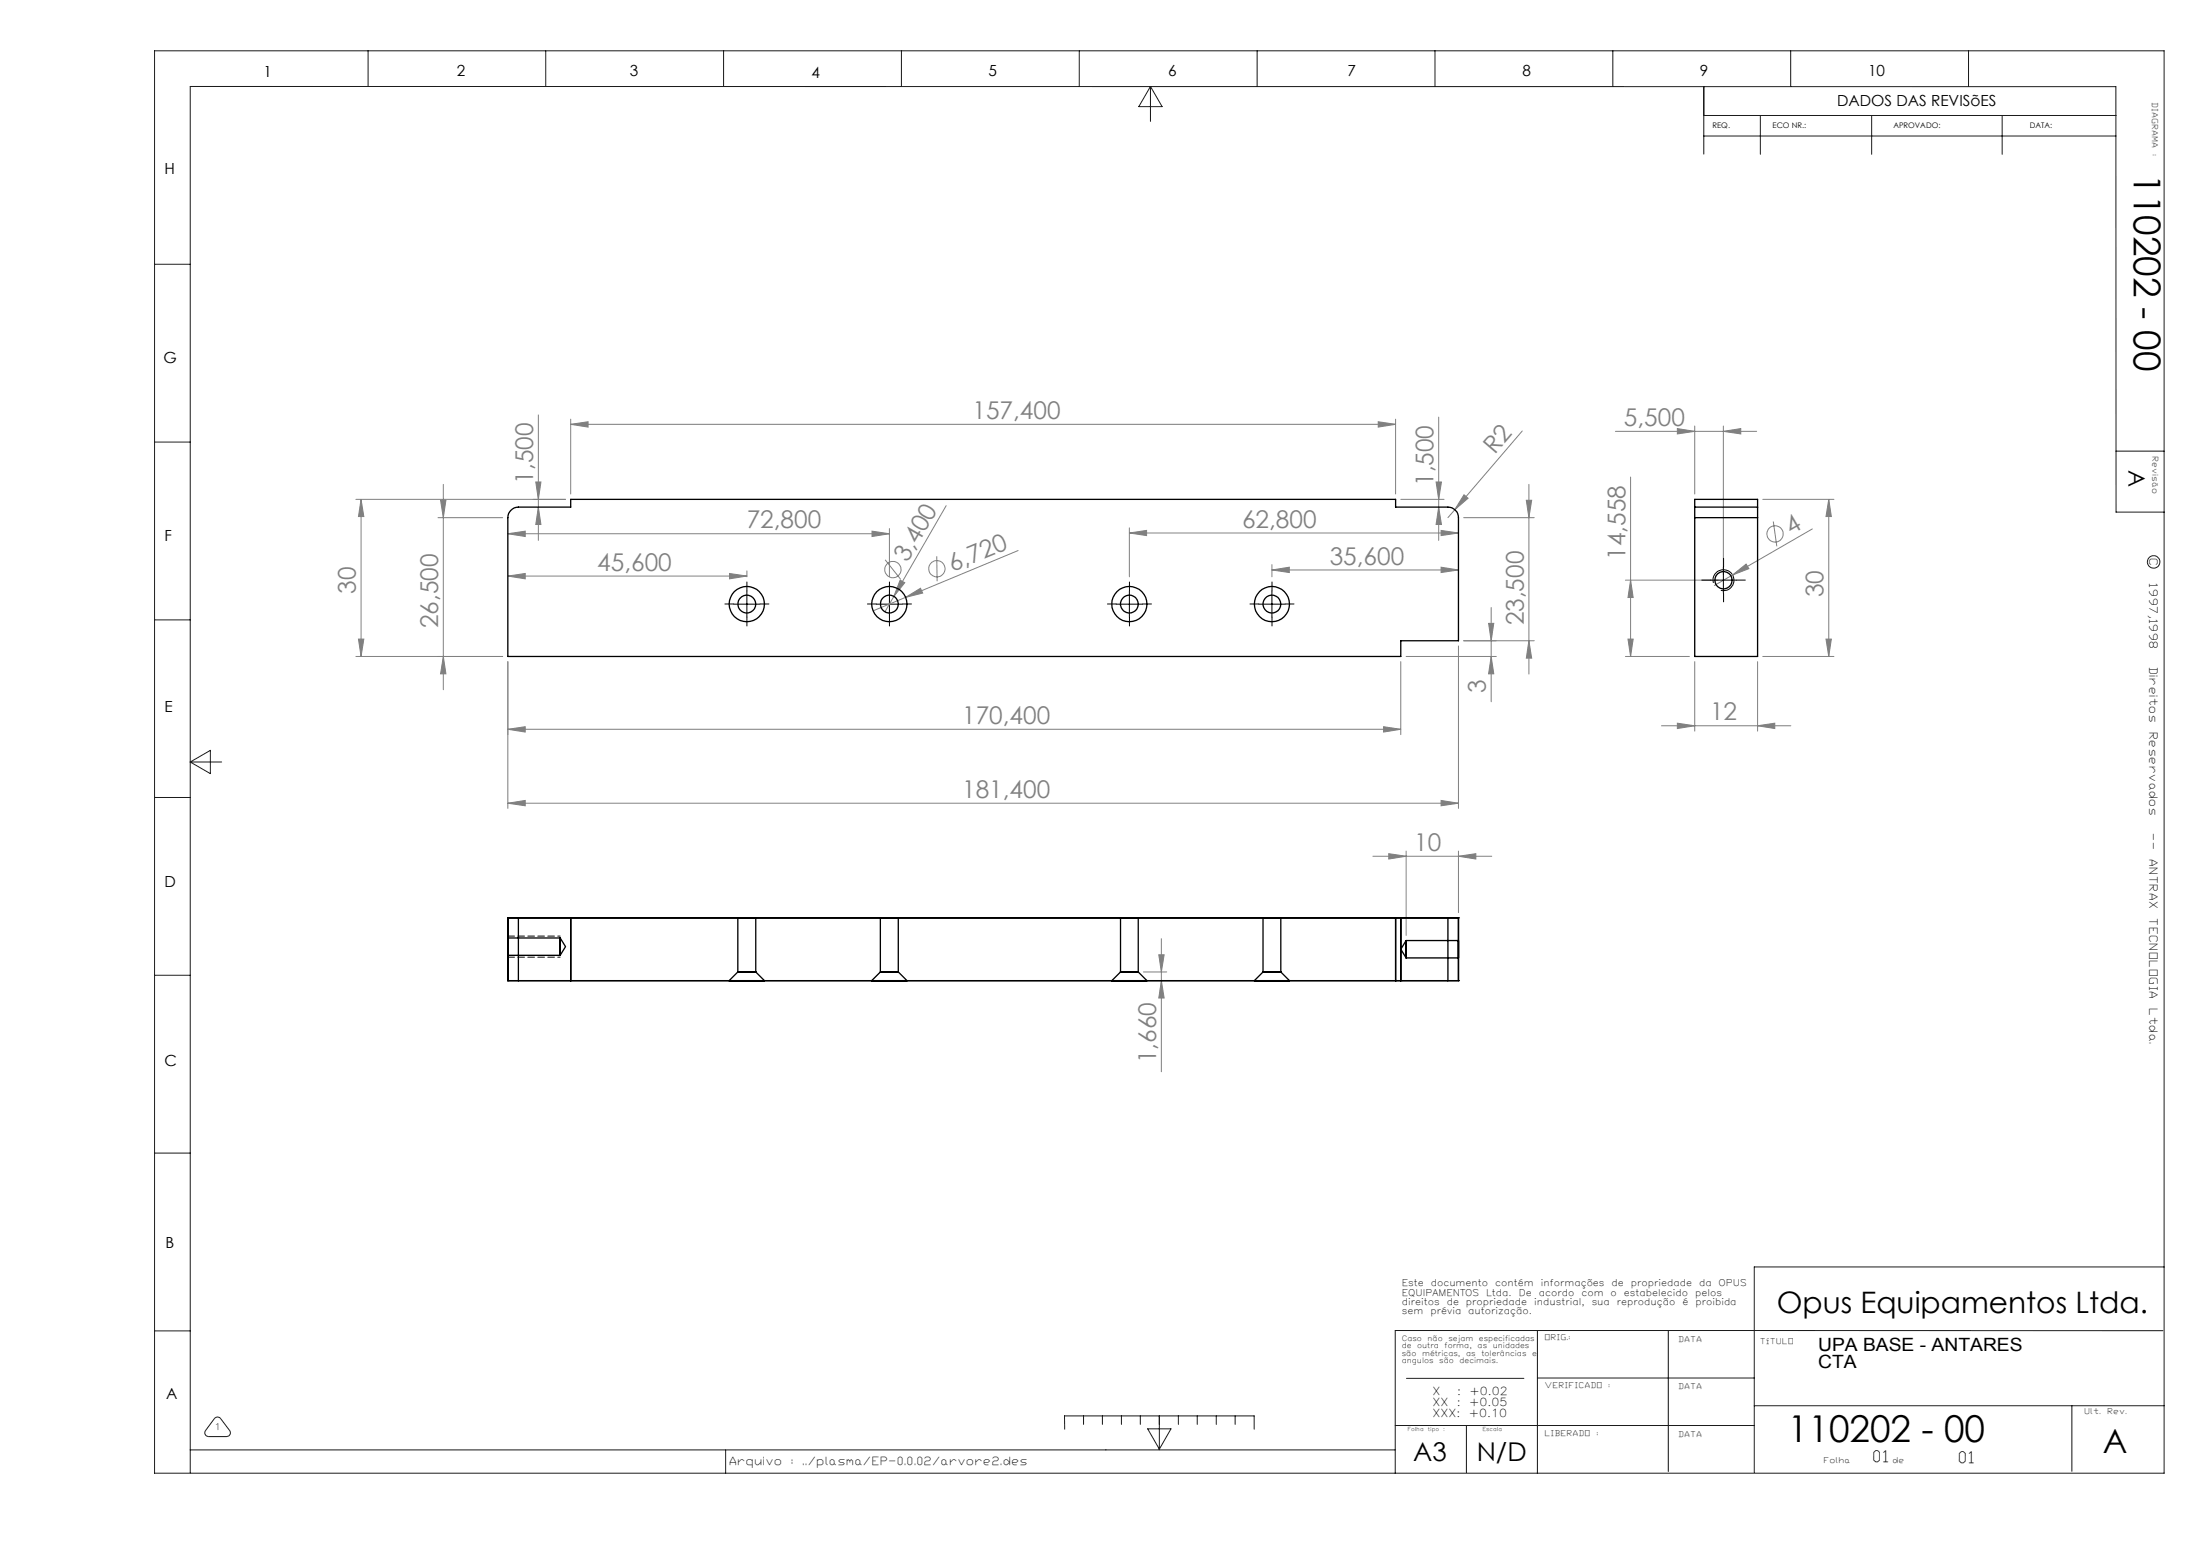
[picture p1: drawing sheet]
<svg xmlns="http://www.w3.org/2000/svg" width="420mm" height="297mm" viewBox="0 0 420 297" stroke-linecap="round" stroke-linejoin="round" font-family="sans-serif">
<g fill="none" stroke="#808080" stroke-width=".19">
<path d="M102.7 79.2v23.9M274.5 79.6v23.5M67.9 95.3h40M68.9 95.3l.5 3.3h-1zM68.9 95.3v30M83.6 98.8h12.3M84.1 95.5h1l-.5 3.3zM84.6 92.5v39.2M102.2 92h1l-.5 3.3zM102.7 96.8l.5 3.3h-1zM108.9 81l3.3-.5v1zM108.9 80v14.3"/>
<path d="M108.9 81h157.4M180.6 96.5l-10 17.3M263 80.5l3.3 .5-3.3 .5zM266.3 80v14.3M267.3 95.3h8.3M274 92h1.1l-.6 3.3zM274.5 96.8l.6 3.3h-1.1zM279.3 98.8h13.5M279.4 94.4l.7 .7-2.5 2.2zM290.5 82.3l-14.2 16.5M291.3 95.5h1l-.6 3.3zM291.7 92.5v36.2"/>
<path d="M308.3 82.3h26.9M311.1 91v34.3M320.1 81.8l3.3 .5-3.3 .5zM323.4 81.3v13M328.9 82.3l3.3-.5v1zM328.9 81.3v28.4M336.4 95.3h13.6M338.4 99.6l.7 4.7M349 95.3l.5 3.3h-1.1zM349 95.3v30M96.9 110l3.3-.5v1zM96.9 101.9l3.3-.5v1z"/>
<path d="M96.9 110h45.6M96.9 101.9h72.8M139.2 109.5l3.3 .5-3.3 .5zM142.5 109v1.1M166.4 101.4l3.3 .5-3.3 .5zM168.9 106.9l3 3.7M169.7 100.9v9.2M170.6 113.8l-1.7 3M171.8 110.7l.8 .5-2 2.6zM172.8 114l2.8-1.7 .5 .9zM172.8 114l-6.2 2.6M178.8 106.2v4.7"/>
<path d="M194.3 105.1l-21.5 8.9M215.5 101.7l3.3-.5v1zM215.5 100.7v9.4M215.5 101.7h62.8M242.7 108.8l3.3-.5v1zM242.7 107.8v2.3M242.7 108.8h35.6M275 101.2l3.3 .5-3.3 .5zM275 108.3l3.3 .5-3.3 .5zM284.1 119h.9l-.4 3.3zM284.6 116v17.9M310.2 110.7h17.7"/>
<path d="M311.1 110.7l.5 3.3h-.9zM330.6 109.7l2.6-2 .5 .8zM330.6 109.7l-3.5 2.1M345.8 101l-15.2 8.7M67.9 125.3h28M68.4 122h1l-.5 3.3zM84.6 125.3l.5 3.3h-1zM96.9 139.2l3.3-.5v1zM96.9 126.3v28M96.9 139.2h170.4M264 138.7l3.3 .5-3.3 .5zM267.3 126.3v13.9"/>
<path d="M268.3 125.3h17.2M278.3 123.3v31M279.3 122.3h13.5M284.6 125.3l.4 3.3h-.9zM291.7 122.3l.6 3.3h-1zM310.2 125.3h12.2M310.7 122h.9l-.5 3.3zM317 138.5h24.7M320.1 138l3.3 .5-3.3 .6zM323.4 126.3v13.3M335.4 138.5l3.3-.5v1.1zM335.4 126.3v13.3"/>
<path d="M336.4 125.3h13.6M348.4 122h1.1l-.5 3.3zM96.9 153.3l3.3-.5v1zM96.9 153.3h181.4M275 152.8l3.3 .5-3.3 .5zM221.6 179.2v25.4M262 163.4h22.7M265 162.9l3.3 .5-3.3 .6zM268.3 162.5v16M278.3 163.4l3.3-.5v1.1zM278.3 162.5v11.7M218.2 185.5h4.4"/>
<path d="M221.1 182.2h1l-.5 3.3zM221.6 187.2l.5 3.3h-1z"/>
<circle cx="170.4" cy="108.7" r="1.56"/>
<circle cx="178.8" cy="108.6" r="1.56"/>
<circle cx="338.7" cy="101.9" r="1.56"/>
</g>
<g fill="none" stroke="#191924" stroke-width=".19">
<path d="M29.5 9.7h383.5v271.5h-383.5zM70.2 9.7v6.8M104.1 9.7v6.8M138.1 9.7v6.8M172 9.7v6.8M206 9.7v6.8M219.5 16.5v6.7M219.5 16.5l2.3 3.9h-4.5zM239.9 9.7v6.8M273.8 9.7v6.8M307.8 9.7v6.8M325.1 16.5v12.9"/>
<path d="M341.7 9.7v6.8M375.6 9.7v6.8M325.1 22h78.7M325.1 26h78.7M335.9 22v7.5M357.2 22v7.5M382.1 22v7.5M29.5 50.4h6.8M29.5 84.4h6.8M403.8 86.1h9.2M413 97.8h-9.2v-81.3h-367.5v264.6M29.5 118.3h6.8"/>
<path d="M29.5 152.2h6.8M36.3 145.4h6M36.3 145.4l3.8-2.2v4.5zM29.5 186.2h6.8M29.5 220.1h6.8M29.5 254h6.8M293.4 254v27.2M318.3 254v26.9M412.7 254h-146.5v27.2M413 241.8h-78.2v39.3M36.3 276.8h229.9M40.9 270.8a.74 .74 0 0 1 1.2 0l1.7 2.2a.72 .72 0 0 1 .1 .8 .72 .72 0 0 1-.6 .4h-3.5a.73 .73 0 0 1-.6-1.2z"/>
<path d="M138.5 276.8v4.4M203.2 272.8l-.1-2.5h36.2v2.5M206.8 270.3v1.6M210.4 270.3v1.6M214 270.3v1.6M217.6 270.3v1.6M219 272.7h4.4l-2.2 3.9zM221.2 270.3v6.4M224.9 270.3v1.6M228.5 270.3v1.6M232.1 270.3v1.6M235.7 270.3v1.6"/>
<path d="M266.2 272.1h68.6M268.4 263.1h22.4M279.8 272.1v9M293.4 263h41.4M334.8 268.3h78.2M395.4 268.3v12.5"/>
<circle cx="411" cy="107.2" r="1.19"/>
</g>
<path d="M140 115.3h5M142.5 112.8v5M167.2 115.3h5M169.7 112.8v5M213 115.3h5M215.5 112.8v5M240.2 115.3h5M242.7 112.8v5M326.4 110.7h5M327 111.3a2 2 0 0 1 1.7-2.6 2 2 0 0 1 2.2 2.2 2 2 0 0 1-2.5 1.8M328.9 108.2v5" fill="none" stroke="#000" stroke-width=".19"/>
<g fill="none" stroke="#000" stroke-width=".19" stroke-dasharray="15.2 1.3 1.3 1.3">
<path d="M140 115.3h-1.7M142.5 112.8v-1.7M142.5 117.8v1.7M145 115.3h1.7M167.2 115.3h-1.7M169.7 112.8v-1.7M169.7 117.8v1.7M172.2 115.3h1.7M213 115.3h-1.7M215.5 112.8v-1.7M215.5 117.8v1.7M218 115.3h1.7"/>
<path d="M240.2 115.3h-1.7M242.7 112.8v-1.7M242.7 117.8v1.7M245.2 115.3h1.7M326.4 110.7h-1.7M328.9 108.2v-1.6M328.9 113.2v1.7M331.4 110.7h1.6"/>
</g>
<path d="M96.9 178.7h10M96.9 182.7h10" fill="none" stroke="#000" stroke-width=".19" stroke-dasharray="1.3 .6"/>
<g fill="#808080">
<path d="M172.8 114l2.8-1.7 .5 .9z"/>
<path d="M330.6 109.7l2.6-2 .5 .8z"/>
<path d="M279.4 94.4l.7 .7-2.5 2.2z"/>
<path d="M171.8 110.7l.8 .5-2 2.6z"/>
<path d="M328.9 82.3l3.3-.5v1zM320.1 81.8l3.3 .5-3.3 .5z"/>
<path d="M263 80.5l3.3 .5-3.3 .5zM108.9 81l3.3-.5v1zM275 152.8l3.3 .5-3.3 .5zM96.9 153.3l3.3-.5v1zM275 101.2l3.3 .5-3.3 .5zM215.5 101.7l3.3-.5v1zM275 108.3l3.3 .5-3.3 .5zM242.7 108.8l3.3-.5v1zM278.3 163.4l3.3-.5v1.1zM265 162.9l3.3 .5-3.3 .6zM335.4 138.5l3.3-.5v1.1zM320.1 138l3.3 .5-3.3 .6z"/>
<path d="M96.9 139.2l3.3-.5v1zM264 138.7l3.3 .5-3.3 .5zM96.9 110l3.3-.5v1zM139.2 109.5l3.3 .5-3.3 .5zM96.9 101.9l3.3-.5v1zM166.4 101.4l3.3 .5-3.3 .5z"/>
<path d="M291.7 122.3l.6 3.3h-1zM291.3 95.5h1l-.6 3.3zM274.5 96.8l.6 3.3h-1.1zM274 92h1.1l-.6 3.3zM102.7 96.8l.5 3.3h-1zM102.2 92h1l-.5 3.3z"/>
<path d="M349 95.3l.5 3.3h-1.1zM348.4 122h1.1l-.5 3.3z"/>
<path d="M284.1 119h.9l-.4 3.3zM284.6 125.3l.4 3.3h-.9zM84.1 95.5h1l-.5 3.3zM84.6 125.3l.5 3.3h-1zM68.9 95.3l.5 3.3h-1zM68.4 122h1l-.5 3.3zM221.1 182.2h1l-.5 3.3zM221.6 187.2l.5 3.3h-1zM311.1 110.7l.5 3.3h-.9zM310.7 122h.9l-.5 3.3z"/>
</g>
<g fill="none" stroke="#000" stroke-width=".25">
<path d="M97.5 97.4a1.78 1.78 0 0 1 1.4-.6h10v-1.5h157.4v1.5h10a2.05 2.05 0 0 1 2 2v23.5h-11v3h-170.4v-26.5a1.78 1.78 0 0 1 .6-1.4zM323.4 96.8v2M323.4 96.8v-1.5h12v1.5M323.4 96.8h12M323.4 98.8v26.5h12v-26.5M323.4 98.8h12M335.4 96.8v2M96.9 179h10l1 1.7-1 1.6M96.9 175.2h2v12h-2M96.9 179v3.3zM96.9 175.2h.1M96.9 175.2v12"/>
<path d="M96.9 175.2h181.4M106.9 179v3.3zM108.9 175.2h.1M108.9 175.2v12M140.8 175.2v10.3l-1.7 1.7M140.8 175.2h3.4zM144.2 175.2v10.3M168 175.2v10.3l-1.7 1.7M168 175.2h3.4zM171.4 175.2v10.3M213.8 175.2h3.4zM213.8 175.2v10.3l-1.6 1.7"/>
<path d="M217.2 175.2v10.3M241 175.2h3.4zM241 175.2v10.3l-1.6 1.7M244.4 175.2v10.3M266.3 175.2h.1M266.3 175.2v12M267.3 175.2h.1M267.3 175.2v12M268.3 179.5l-1 1.7 1 1.6h10M268.3 179.5v3.3zM268.3 179.5h10M278.3 179.5v3.3z"/>
<path d="M278.3 175.2h-2v12h2M278.3 175.2h.1M278.3 175.2v12M96.9 187.2h.1M96.9 182.3h10M96.9 187.2h181.4M108.9 187.2h.1M139.1 187.2h6.8zM140.8 185.5h3.4zM144.2 185.5l1.7 1.7M166.3 187.2h6.8zM168 185.5h3.4z"/>
<path d="M171.4 185.5l1.7 1.7M212.2 187.2h6.7zM213.8 185.5h3.4zM217.2 185.5l1.7 1.7M239.4 187.2h6.7zM241 185.5h3.4zM244.4 185.5l1.7 1.7M266.3 187.2h.1M267.3 187.2h.1M278.3 187.2h.1"/>
<circle cx="142.5" cy="115.3" r="1.71"/>
<circle cx="142.5" cy="115.3" r="3.4"/>
<circle cx="169.7" cy="115.3" r="1.71"/>
<circle cx="169.7" cy="115.3" r="3.4"/>
<circle cx="215.5" cy="115.3" r="1.7"/>
<circle cx="215.5" cy="115.3" r="3.4"/>
<circle cx="242.7" cy="115.3" r="1.7"/>
<circle cx="242.7" cy="115.3" r="3.4"/>
<circle cx="328.9" cy="110.8" r="1.65"/>
</g>
<g font-size="7.1">
<text x="407.2" y="33.2" transform="rotate(90 407.2 33.2)">110202 - 00</text>
<text x="341.2" y="275.3">110202 - 00</text>
</g>
<text font-size="6.3" x="401.3" y="277.4">A</text>
<text font-size="5.6" x="339.1" y="250.7">Opus Equipamentos Ltda.</text>
<g font-size="4.9">
<text x="269.7" y="278.9">A3</text>
<text x="281.8" y="278.9">N/D</text>
</g>
<g font-size="4.7" fill="#808080">
<text x="185.6" y="80">157,400</text>
<text x="309.9" y="81.3">5,500</text>
<text x="285.2" y="86.9" transform="rotate(-49 285.2 86.9)">R2</text>
<text x="101.7" y="92.3" transform="rotate(-90 101.7 92.3)">1,500</text>
<text x="273.5" y="92.8" transform="rotate(-90 273.5 92.8)">1,500</text>
<text x="142.5" y="100.8">72,800</text>
<text x="237" y="100.7">62,800</text>
<text x="173.2" y="107.4" transform="rotate(-60 173.2 107.4)">3,400</text>
<text x="253.7" y="107.8">35,600</text>
<text x="310.2" y="106.8" transform="rotate(-90 310.2 106.8)">14,558</text>
<text x="341.8" y="102.2" transform="rotate(-30 341.8 102.2)">4</text>
<text x="67.9" y="113.3" transform="rotate(-90 67.9 113.3)">30</text>
<text x="114" y="108.9">45,600</text>
<text x="181.8" y="109.2" transform="rotate(-23 181.8 109.2)">6,720</text>
<text x="348" y="114" transform="rotate(-90 348 114)">30</text>
<text x="83.6" y="119.9" transform="rotate(-90 83.6 119.9)">26,500</text>
<text x="290.8" y="119.4" transform="rotate(-90 290.8 119.4)">23,500</text>
<text x="283.6" y="132.3" transform="rotate(-90 283.6 132.3)">3</text>
<text x="326.3" y="137.5">12</text>
<text x="183.6" y="138.2">170,400</text>
<text x="183.6" y="152.3">181,400</text>
<text x="269.9" y="162.4">10</text>
<text x="220.6" y="203" transform="rotate(-90 220.6 203)">1,660</text>
</g>
<text font-size="4.4" x="406.2" y="89.7" transform="rotate(90 406.2 89.7)">A</text>
<g font-size="3.5">
<text x="346.9" y="257.8">UPA BASE - ANTARES</text>
<text x="346.9" y="261.1">CTA</text>
</g>
<g font-size="3">
<text x="357.6" y="279.1">01</text>
<text x="373.9" y="279.2">01</text>
</g>
<g font-size="2.9">
<text x="50.3" y="14.7">1</text>
<text x="87.2" y="14.6">2</text>
<text x="120.2" y="14.6">3</text>
<text x="154.8" y="15">4</text>
<text x="188.7" y="14.6">5</text>
<text x="222.9" y="14.6">6</text>
<text x="257.1" y="14.6">7</text>
<text x="290.5" y="14.6">8</text>
<text x="324.4" y="14.6">9</text>
<text x="356.5" y="14.4">10</text>
<text x="350.6" y="20.3">DADOS DAS REVISõES</text>
<text x="31.4" y="33.1">H</text>
<text x="31.2" y="69.4">G</text>
<text x="31.4" y="103.3">F</text>
<text x="31.4" y="135.8">E</text>
<text x="31.4" y="169.4">D</text>
<text x="31.4" y="203.4">C</text>
<text x="31.6" y="238.2">B</text>
<text x="31.7" y="267">A</text>
</g>
<g font-size="2.1">
<text x="410.2" y="106.7" transform="rotate(90 410.2 106.7)">C</text>
<text x="410.2" y="111.6" transform="rotate(90 410.2 111.6)">1997,1998</text>
<text x="410.2" y="127.5" transform="rotate(90 410.2 127.5)">Direitos</text>
<text x="410.2" y="139.9" transform="rotate(90 410.2 139.9)">Reservados</text>
<text x="410.2" y="159.3" transform="rotate(90 410.2 159.3)">--</text>
<text x="410.2" y="164.1" transform="rotate(90 410.2 164.1)">ANTRAX</text>
<text x="410.2" y="175.4" transform="rotate(90 410.2 175.4)">TECNOLOGIA</text>
<text x="410.2" y="192.7" transform="rotate(90 410.2 192.7)">Ltda.</text>
<text x="273.3" y="266.3">X</text>
<text x="273.3" y="268.4">XX</text>
<text x="278" y="268.4">:</text>
<text x="278.1" y="266.3">:</text>
<text x="280.3" y="268.4">+0.05</text>
<text x="280.4" y="266.3">+0.02</text>
<text x="273.3" y="270.5">XXX:</text>
<text x="280.3" y="270.5">+0.10</text>
<text x="139.3" y="279.7">Arquivo</text>
<text x="151.2" y="279.7">:</text>
<text x="153.3" y="279.7">../plasma/EP-0.0.02/arvore2.des</text>
</g>
<g font-size="1.8">
<text x="267.5" y="245.6">Este</text>
<text x="273" y="245.6">documento</text>
<text x="285.3" y="245.6">contém</text>
<text x="294" y="245.6">informações</text>
<text x="307.5" y="245.6">de</text>
<text x="311.2" y="245.6">propriedade</text>
<text x="324.2" y="245.6">da</text>
<text x="328" y="245.6">OPUS</text>
<text x="267.5" y="247.3">EQUIPAMENTOS</text>
<text x="267.5" y="249.1">direitos</text>
<text x="267.5" y="250.8">sem</text>
<text x="273" y="250.8">prévia</text>
<text x="276.1" y="249.1">de</text>
<text x="279.7" y="249.1">propriedade</text>
<text x="280.2" y="250.8">autorização.</text>
<text x="283.6" y="247.3">Ltda.</text>
<text x="289.8" y="247.3">De</text>
<text x="292.7" y="249.1">industrial,</text>
<text x="293.6" y="247.3">acordo</text>
<text x="301.8" y="247.3">com</text>
<text x="303.7" y="249.1">sua</text>
<text x="307.4" y="247.3">o</text>
<text x="308.5" y="249.1">reprodução</text>
<text x="309.9" y="247.3">estabelecido</text>
<text x="321" y="249.1">é</text>
<text x="323.5" y="247.3">pelos</text>
<text x="323.5" y="249.1">proibida</text>
</g>
<text font-size="1.7" x="40.9" y="273">1</text>
<g font-size="1.5">
<text x="410.7" y="19.7" transform="rotate(90 410.7 19.7)">DIAGRAMA</text>
<text x="326.8" y="24.4">REQ.</text>
<text x="338.3" y="24.4">ECO NR.:</text>
<text x="361.3" y="24.4">APROVADO:</text>
<text x="387.3" y="24.4">DATA:</text>
<text x="410.7" y="29.6" transform="rotate(90 410.7 29.6)">:</text>
<text x="410.7" y="87.3" transform="rotate(90 410.7 87.3)">Revisão</text>
<text x="294.9" y="255.8">ORIG.:</text>
<text x="320.4" y="256.1">DATA</text>
<text x="336" y="256.6">TÍTULO</text>
<text x="294.9" y="265">VERIFICADO</text>
<text x="307.1" y="265">:</text>
<text x="320.4" y="265.2">DATA</text>
<text x="397.9" y="270">Ult.</text>
<text x="402.3" y="270">Rev.</text>
<text x="294.9" y="274">LIBERADO</text>
<text x="304.8" y="274">:</text>
<text x="320.4" y="274.2">DATA</text>
<text x="348.2" y="279.2">Folha</text>
<text x="361.3" y="279.2">de</text>
</g>
<g font-size="1.4">
<text x="267.5" y="256">Caso</text>
<text x="267.5" y="257.4">de</text>
<text x="270.4" y="257.4">outra</text>
<text x="272.4" y="256">não</text>
<text x="275.7" y="257.4">forma,</text>
<text x="276.4" y="256">sejam</text>
<text x="282" y="257.4">as</text>
<text x="282.2" y="256">especificadas</text>
<text x="284.9" y="257.4">unidades</text>
<text x="267.5" y="258.8">são</text>
<text x="267.5" y="260.2">angulos</text>
<text x="271.4" y="258.8">métricas,</text>
<text x="274.7" y="260.2">são</text>
<text x="278.5" y="260.2">decimais.</text>
<text x="279.8" y="258.8">as</text>
<text x="282.7" y="258.8">tolerâncias</text>
<text x="292.4" y="258.8">e</text>
</g>
<g font-size="1">
<text x="268.6" y="273.1">Folha</text>
<text x="272.5" y="273.1">tipo</text>
<text x="275.4" y="273.1">:</text>
<text x="282.9" y="273.1">Escala</text>
</g>
</svg>
